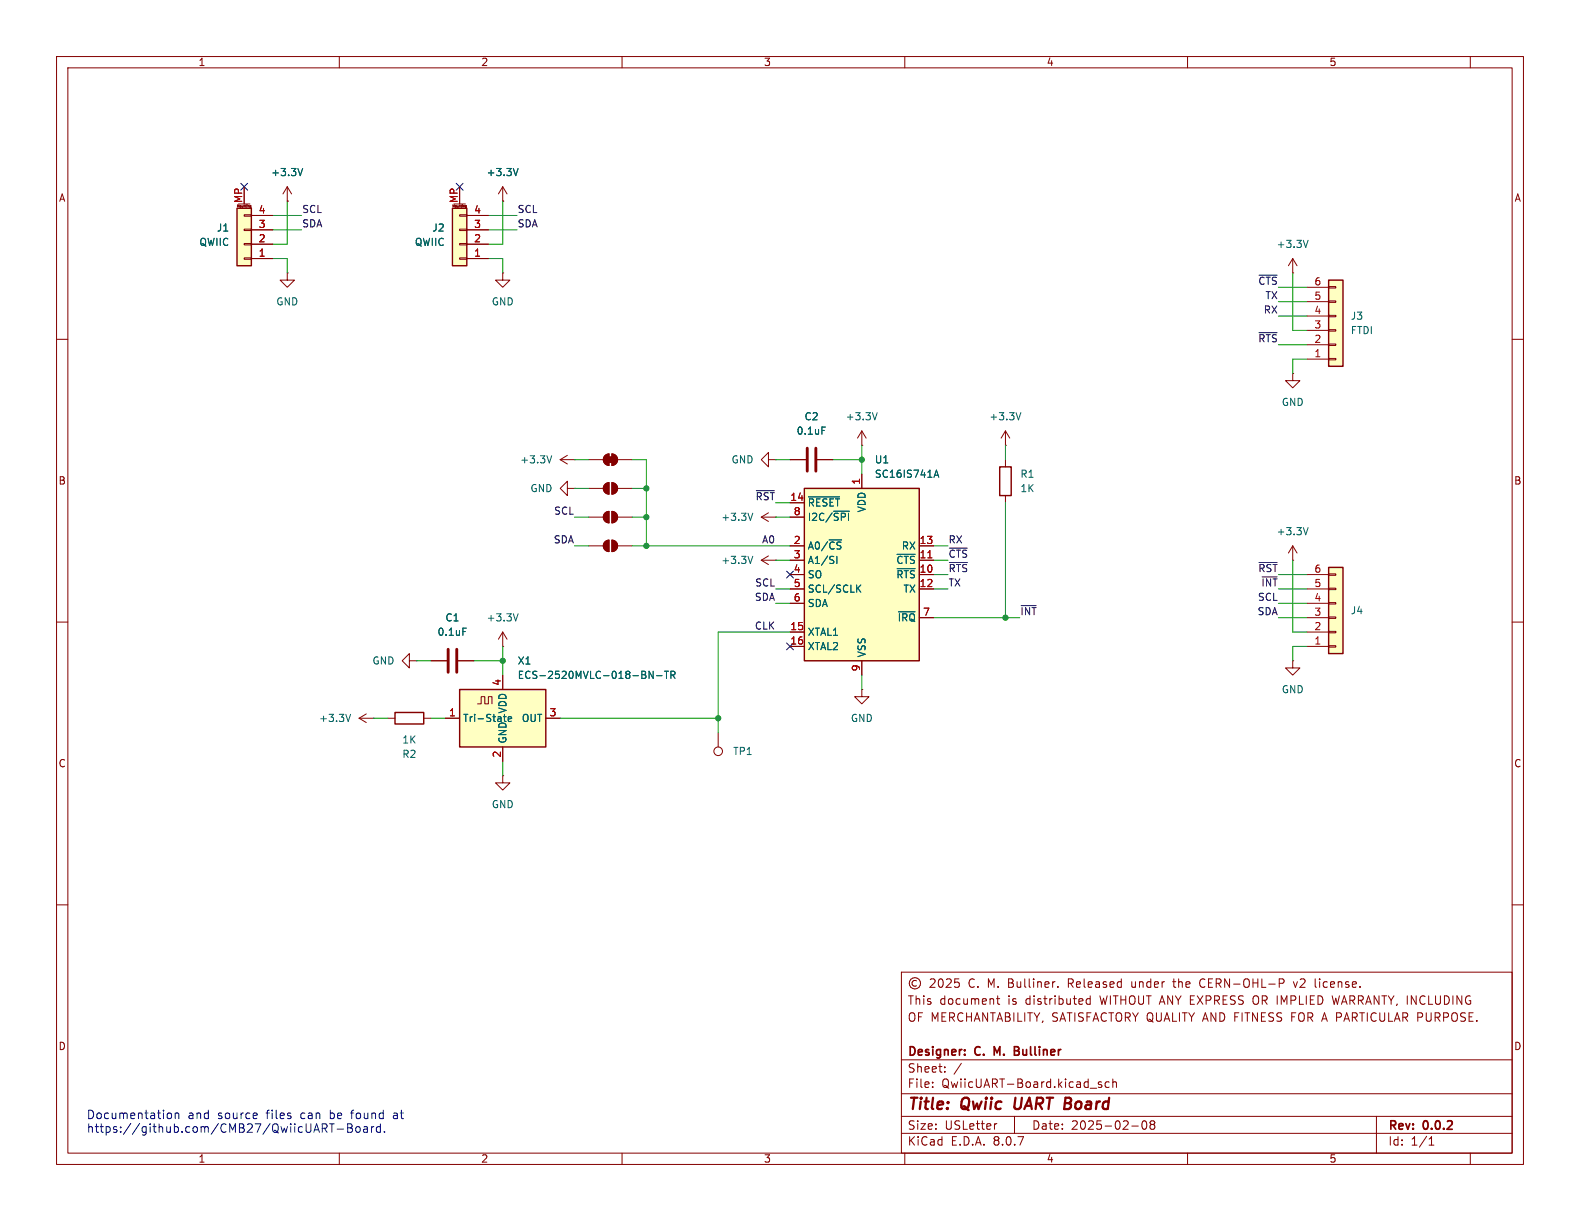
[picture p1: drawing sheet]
<svg xmlns="http://www.w3.org/2000/svg" width="279mm" height="216mm" viewBox="0 0 279 216" stroke-linecap="round" stroke-linejoin="round" font-family="sans-serif">
<g fill="none" stroke="#840000" stroke-width=".18">
<path d="M10 10h259.4v195.9h-259.4zM12 12h255.4v191.9h-255.4zM60 10v2M110 10v2M160 10v2M210 10v2M260 10v2M10 60h2M267.4 60h2M10 110h2M267.4 110h2M10 160h2"/>
<path d="M159.4 171.9h108v32h-108zM162.1 173.4a.52 .52 0 0 0-.8 .5 .52 .52 0 0 0 .8 .4M164.5 173.2l.6-.1 .2 .1 .1 .3-1 1.1h1M166.1 173.2l.2-.1a.81 .81 0 0 1 .6 .6 .81 .81 0 0 1-.3 .8l-.2 .1a.81 .81 0 0 1-.3-1.4zM167.4 173.2l.5-.1 .2 .1 .1 .3-.9 1.1h.9M169.6 173.1h-.7l-.1 .7 .2-.1h.5l.1 .2v.5l-.2 .2-.6-.2M176.2 176.6h.6M176.4 176.1v1.3l.4 .2M187.1 174.4v.2M192.8 176.7l-.4-.1-.3 .3v.4l.1 .2h.6M192.8 176.1v1.5M207.4 173.6h.5"/>
<path d="M212.4 173.2l-.3 .5 .1 .5 .2 .3M226.2 173.1h.6l.3 .3-.2 .4-.7 .1M228.7 173.6l.4 1 .3-1M232.6 174.5l.2 .1M235.6 176.1l.3 1.5 .3-1.1M267.4 160h2M159.4 197.4h108M159.4 193.4h108M159.4 187.4h108M164.9 192.1v.2M164.9 191.4v.1M167.1 189.4v.2"/>
<path d="M167.1 188.7v.1M170 188l-1.3 1.9M176.3 198.7l-.3 .1M179.4 197.4v3M194.8 191.4l-.4-.1-.2 .2 .1 .2 .5 .2v.3h-.6M196.1 191.4l-.4-.1-.3 .3v.4l.2 .2h.5M196.8 191.4l.2-.1 .4 .1v.9M196.8 190.8v1.5M200.1 199.1h1.2M202.1 198.3l.2-.1a.81 .81 0 0 1 .6 .6 .81 .81 0 0 1-.3 .8l-.2 .1a.81 .81 0 0 1-.3-1.4zM203.6 198.8l-.2-.3 .2-.3 .5 .1 .1 .2-.3 .3M203.6 198.8l-.2 .3v.4l.2 .2 .5-.1 .1-.2-.1-.4-.2-.2"/>
<path d="M203.6 198.8h.3M243.4 197.4v6.5M60 203.9v2M110 203.9v2M159.4 200.4h108M160 203.9v2M210 203.9v2M252.7 202.5h.9M252.7 201.4l.4-.4v1.5M260 203.9v2"/>
<circle cx="161.8" cy="173.9" r="1"/>
</g>
<path d="M179.6 194.1l-.2 1.6 .3 .4" fill="none" stroke="#840000" stroke-width=".4"/>
<path d="M170.6 186.4v.2M170.6 185.6v.2M176.3 186.1l-.5-1v1.5M179.4 185.8h.5M179.9 185.8l.2 .1M180.1 185.2l-.2-.1h-.5v1.5l.7-.1M180.1 185.6l-.2 .2" fill="none" stroke="#840000" stroke-width=".3"/>
<path d="M80 36.8h2.5v10.2h-2.5z" fill="#ffffc2"/>
<g fill="none" stroke="#840000" stroke-width=".18">
<path d="M80.1 36.6v-.4l.1 .3 .1-.3v.4M80.3 36.1h2M81.3 38h1.2v.2h-1.2zM81.3 33v3.1M81.6 36.2v.4M81.8 36.2v.1M81.8 36.3h.1M82.3 36.4v.2h.1M82.3 36.4h.1M82.4 36.4h-.1M82.4 36.4h.1M82.5 36.7h-.2"/>
<path d="M82.5 36.4v.3M82.5 36.7h.1M82.5 36.6h-.1M82.5 38.1h3.9M81.3 40.5h1.2v.3h-1.2zM81.3 43.1h1.2v.2h-1.2zM81.3 45.6h1.2v.2h-1.2zM82.5 45.7h3.9M82.5 43.2h3.9M82.5 40.6h3.9M134.6 99.1l1.3 .7M134.6 99.1h2.6"/>
<path d="M135.9 98.3l-1.3 .8M137.2 99.1h.1M76.2 116.8h2.8M81 116.8h2.8M88.9 114.3h.1M88.9 111.8l-.8 1.2M88.9 111.8v2.5M88.9 111.8l.8 1.2"/>
</g>
<path d="M80 36.8h2.5v10.2h-2.5z" fill="none" stroke="#840000" stroke-width=".25"/>
<path d="M133.1 98.4l-.4 1.2M81.9 111.1h.6M91.6 108.5l-.4 1.3" fill="none" stroke="#006464" stroke-width=".18"/>
<path d="M79.2 114.8v4.1M80.8 114.8v4.1" fill="none" stroke="#840000" stroke-width=".51"/>
<path d="M41.9 36.8h2.5v10.2h-2.5z" fill="#ffffc2"/>
<g fill="none" stroke="#840000" stroke-width=".18">
<path d="M42 36.6v-.4l.1 .3 .1-.3v.4M42.2 36.1h2M43.2 38h1.2v.2h-1.2zM43.2 33v3.1M43.5 36.2v.4M43.7 36.2v.1M44.2 36.5v.1M44.2 36.6h.2M44.2 36.4v.1M44.2 36.4h.2v.3h-.2M44.2 36.4h.1M44.4 38.1h3.9"/>
<path d="M50.8 35.6h.1M50.8 33l-.8 1.3M50.8 33v2.6M50.8 33l.8 1.3M43.2 40.5h1.2v.3h-1.2zM43.2 43.1h1.2v.2h-1.2zM43.2 45.6h1.2v.2h-1.2zM44.4 45.7h3.9M44.4 43.2h3.9M44.4 40.6h3.9M88.9 48.3v1.2h1.3l-1.3 1.3-1.3-1.3h1.3M88.9 48.3h.1"/>
<path d="M134.6 91.4l1.3 .8M134.6 91.4h2.6M135.9 81.3v-1.3l-1.3 1.3 1.3 1.3v-1.3h1.3M135.9 90.7l-1.3 .7M137.2 81.3h.1M137.2 91.4h.1"/>
</g>
<path d="M41.9 36.8h2.5v10.2h-2.5z" fill="none" stroke="#840000" stroke-width=".25"/>
<path d="M53.5 29.8l-.4 1.3M133.1 90.7l-.4 1.3" fill="none" stroke="#006464" stroke-width=".18"/>
<path d="M234.9 49.5h2.6v15.3h-2.6z" fill="#ffffc2"/>
<g fill="none" stroke="#840000" stroke-width=".18">
<path d="M231.1 58.4h3.8M231.1 55.9h3.8M231.1 53.3h3.8M231.1 50.8h3.8M234.9 50.7h1.3v.2h-1.3zM234.9 53.2h1.3v.3h-1.3zM234.9 55.8h1.3v.2h-1.3zM234.9 58.3h1.3v.2h-1.3zM228.6 66v1.3h1.3l-1.3 1.3-1.3-1.3h1.3M228.6 66h.1M231.1 63.5h3.8M231.1 61h3.8"/>
<path d="M234.9 60.8h1.3v.3h-1.3zM234.9 63.4h1.3v.2h-1.3zM99.1 81.3l1.2 .7M99.1 81.3h2.5M100.3 86.4v-1.3l-1.2 1.3 1.2 1.2v-1.2h1.3M100.3 80.5l-1.2 .8M101.6 86.4h.1M101.6 81.3h.1M104.1 91.4h2.6M104.1 96.5h2.6M107 90.7l.7-.3v2.1a1.02 1.02 0 0 1-.9-.7 1.02 1.02 0 0 1 .2-1.1zM107 95.8l.7-.3v2a1.02 1.02 0 0 1-.9-.6 1.02 1.02 0 0 1 .2-1.1z"/>
<path d="M108.2 90.4a1.02 1.02 0 0 1 1 1 1.02 1.02 0 0 1-1 1.1zM108.2 95.5a1.02 1.02 0 0 1 1 1 1.02 1.02 0 0 1-1 1zM109.2 91.4h2.6M109.2 96.5h2.6M228.6 99.1h.1M228.6 96.5l-.8 1.3M228.6 96.5v2.6M228.6 96.5l.8 1.3"/>
</g>
<path d="M234.9 49.5h2.6v15.3h-2.6z" fill="none" stroke="#840000" stroke-width=".25"/>
<g fill="#840000" stroke="#840000" stroke-width=".18">
<path d="M107 90.7l.7-.3v2.1a1.02 1.02 0 0 1-.9-.7 1.02 1.02 0 0 1 .2-1.1z"/>
<path d="M108.2 90.4a1.02 1.02 0 0 1 1 1 1.02 1.02 0 0 1-1 1.1z"/>
<path d="M107 95.8l.7-.3v2a1.02 1.02 0 0 1-.9-.6 1.02 1.02 0 0 1 .2-1.1z"/>
<path d="M108.2 95.5a1.02 1.02 0 0 1 1 1 1.02 1.02 0 0 1-1 1z"/>
</g>
<path d="M97.6 80.6l-.5 1.3M231.3 93.3l-.4 1.3" fill="none" stroke="#006464" stroke-width=".18"/>
<path d="M142.2 86.4h20.4v30.4h-20.4z" fill="#ffffc2"/>
<path d="M142.2 86.4h20.4v30.4h-20.4z" fill="none" stroke="#840000" stroke-width=".25"/>
<g fill="none" stroke="#840000" stroke-width=".18">
<path d="M88.9 35.6h.1M88.9 33l-.8 1.3M88.9 33v2.6M88.9 33l.8 1.3M228.6 48.3h.1M228.6 45.7l-.8 1.3M228.6 45.7v2.6M228.6 45.7l.8 1.3M152.4 78.7h.1M152.4 76.2v2.5M152.4 76.2l-.8 1.3M152.4 76.2l.8 1.3"/>
<path d="M104.1 81.3h2.6M104.1 86.4h2.6M107 80.6l.7-.3v2a1.02 1.02 0 0 1-.9-.6 1.02 1.02 0 0 1 .2-1.1zM107 85.6l.7-.3v2.1a1.02 1.02 0 0 1-.9-.7 1.02 1.02 0 0 1 .2-1.1zM108.2 80.3a1.02 1.02 0 0 1 1 1 1.02 1.02 0 0 1-1 1zM108.2 85.3a1.02 1.02 0 0 1 1 1.1 1.02 1.02 0 0 1-1 1zM109.2 81.3h2.6M109.2 86.4h2.6M139.7 99.1h2.5M139.7 96.5h2.5M139.7 88.9h2.5M139.7 91.4h2.5"/>
<path d="M139.7 81.3h2.8M144.5 81.3h2.8M152.4 83.8v2.6M162.6 99.1h2.5M162.6 96.5h2.5M139.7 101.6h2.5M139.7 104.1h2.5M139.7 111.8h2.5M139.7 114.3h2.5M139.7 106.7h2.5M152.4 116.8v2.6M162.6 101.6h2.5"/>
<path d="M162.6 104.1h2.5M162.6 109.2h2.5M152.4 121.9v1.3h1.3l-1.3 1.3-1.3-1.3h1.3M152.4 121.9h.1"/>
</g>
<g fill="none" stroke="#006464" stroke-width=".18">
<path d="M91.6 29.8l-.4 1.3M231.3 42.5l-.4 1.3M145.4 75.5h.6M155.1 73l-.4 1.2M143 87.9h5.5M147.4 90.4h2.8M148 98.4v1.2M158.6 98h3.2M165.2 84.4l.4-1.3 .4 1.3M165.3 84h.6M151.7 104l.5 .7M152.2 103.4l-.7 .8"/>
<path d="M158.6 100.6h3.2M158.9 108.2h2.9"/>
</g>
<path d="M164.1 98.6h.7" fill="none" stroke="#a90000" stroke-width=".18"/>
<path d="M142.7 79.2v4.1M144.3 79.2v4.1" fill="none" stroke="#840000" stroke-width=".51"/>
<g fill="#840000" stroke="#840000" stroke-width=".18">
<path d="M107.4 80.8h1.1v1h-1.1z"/>
<path d="M107 80.6l.7-.3v2a1.02 1.02 0 0 1-.9-.6 1.02 1.02 0 0 1 .2-1.1z"/>
<path d="M108.2 80.3a1.02 1.02 0 0 1 1 1 1.02 1.02 0 0 1-1 1z"/>
<path d="M107 85.6l.7-.3v2.1a1.02 1.02 0 0 1-.9-.7 1.02 1.02 0 0 1 .2-1.1z"/>
<path d="M108.2 85.3a1.02 1.02 0 0 1 1 1.1 1.02 1.02 0 0 1-1 1z"/>
</g>
<path d="M234.9 100.3h2.6v15.3h-2.6z" fill="#ffffc2"/>
<g fill="none" stroke="#840000" stroke-width=".18">
<path d="M231.1 114.3h3.8M231.1 111.8h3.8M231.1 109.2h3.8M231.1 106.7h3.8M231.1 104.1h3.8M231.1 101.6h3.8M234.9 101.5h1.3v.2h-1.3zM234.9 104h1.3v.3h-1.3zM234.9 106.6h1.3v.2h-1.3zM234.9 109.1h1.3v.2h-1.3zM234.9 111.6h1.3v.3h-1.3zM234.9 114.2h1.3v.2h-1.3z"/>
<path d="M63.5 127l1.3 .8M63.5 127h2.5M64.8 126.2l-1.3 .8M66 127h.1M68.6 127h1.2M74.9 127h1.3"/>
</g>
<path d="M234.9 100.3h2.6v15.3h-2.6zM69.8 126h5.1v2h-5.1z" fill="none" stroke="#840000" stroke-width=".25"/>
<path d="M62 126.3l-.4 1.3" fill="none" stroke="#006464" stroke-width=".18"/>
<path d="M81.3 121.9h15.2v10.2h-15.2z" fill="#ffffc2"/>
<path d="M176.8 82.6h2v5h-2zM81.3 121.9h15.2v10.2h-15.2z" fill="none" stroke="#840000" stroke-width=".25"/>
<g fill="none" stroke="#840000" stroke-width=".18">
<path d="M43.2 33v3.1M44.4 38.1h3.9M50.8 35.6h.1M81.3 33v3.1M82.5 38.1h3.9M88.9 35.6h.1M44.4 45.7h3.9M44.4 43.2h3.9M44.4 40.6h3.9M50.8 48.3v1.2h1.3l-1.3 1.3-1.3-1.3h1.3M50.8 48.3h.1M82.5 45.7h3.9"/>
<path d="M82.5 43.2h3.9M82.5 40.6h3.9M177.8 78.7h.1M177.8 76.2v2.5M177.8 76.2l-.8 1.3M177.8 76.2l.8 1.3M139.7 81.3h2.8M139.7 99.1h2.5M139.7 96.5h2.5M139.7 88.9h2.5M139.7 91.4h2.5M144.5 81.3h2.8"/>
<path d="M152.4 83.8v2.6M162.6 99.1h2.5M162.6 96.5h2.5M177.8 81.3v1.3M177.8 87.6v1.3M72.4 116.8v-1.2l-1.3 1.2 1.3 1.3v-1.3h1.3M73.7 116.8h.1M76.2 116.8h2.8M81 116.8h2.8M88.9 119.4v2.5M139.7 101.6h2.5M139.7 104.1h2.5"/>
<path d="M139.7 111.8h2.5M139.7 114.3h2.5M139.7 106.7h2.5M152.4 116.8v2.6M162.6 101.6h2.5M162.6 104.1h2.5M162.6 109.2h2.5M228.6 116.8v1.3h1.3l-1.3 1.3-1.3-1.3h1.3M228.6 116.8h.1M78.7 127h2.6M84.5 124.5h.6v-1.3h.6v1.3h.7v-1.3h.6v1.3M88.9 137.2v1.2h1.3l-1.3 1.3-1.3-1.3h1.3"/>
<path d="M88.9 137.2h.1M88.9 132.1v2.5M96.5 127h2.6M127 129.5v2.6"/>
<circle cx="127" cy="132.8" r=".76"/>
</g>
<g fill="none" stroke="#006464" stroke-width=".18">
<path d="M53.5 29.8l-.4 1.3M91.6 29.8l-.4 1.3M145.4 75.5h.6M180.5 73l-.4 1.2M143 87.9h5.5M147.4 90.4h2.8M148 98.4v1.2M158.6 98h3.2M165.2 84.4l.4-1.3 .4 1.3M165.3 84h.6M81.9 111.1h.6M115.5 118.7v1.3l-.7-1.3v1.3"/>
<path d="M116.1 119.5h1M117.5 118.7h.7M117.9 118.7v1.3M118.6 119.4l.6-.1 .2-.2-.1-.3-.7-.1v1.3M118.9 119.4l.5 .6M151.7 104l.5 .7M152.2 103.4l-.7 .8M158.6 100.6h3.2M158.9 108.2h2.9M89.2 126.3v1.1M89.9 126.8v.6M90.3 126.7l.2 .3-.6 .2"/>
<path d="M90.4 127.5l-.1 .1"/>
</g>
<path d="M222.6 48.7h3.2M222.6 58.8h3.2M133.7 86.8h3.2M167.9 99.5h3.2M167.9 96.9h3.2M222.6 99.5h3.2" fill="none" stroke="#0f0f0f" stroke-width=".18"/>
<g fill="none" stroke="#0000c2" stroke-width=".18">
<path d="M29.8 196.8l.4 .1 .1 .2v.6l-.5 .1M31 196.9l.2-.1 .4 .1v.9M31 196.8v1M45.4 196.9l.1 .3-.7 .1M58.7 198.7v1.5M59.6 199.6h1.2M61.5 198.7h.5l.2 .2 .1 .2-.3 .3a.4 .4 0 0 1 .4 .4 .4 .4 0 0 1-.3 .4h-.6zM61.5 199.4h.5M63.1 199.3l.3-.1 .3 .3v.4l-.3 .3-.3-.1-.2-.2v-.4zM64.3 199.3h.6l.1 .9M65 199.6h-.5a.29 .29 0 0 0-.2 .3 .29 .29 0 0 0 .2 .3l.5-.1M65.7 199.2v1"/>
<path d="M66.1 199.2l-.3 .1-.1 .2M67.3 199.3l-.5-.1-.2 .3v.4l.1 .2h.6M67.3 198.7v1.5M69.6 197.3v.4M68 200.1v.1"/>
</g>
<g fill="none" stroke="#009600" stroke-width=".18">
<path d="M48.3 38.1h5M50.8 35.6v7.6h-2.5M86.4 38.1h5M88.9 35.6v7.6h-2.5M48.3 45.7h2.5v2.6M48.3 40.6h5M86.4 40.6h5M86.4 45.7h2.5v2.6M226.1 55.9h5M226.1 50.8h5M226.1 53.3h5M228.6 48.3v10.1h2.5"/>
<path d="M152.4 78.7v5.1M177.8 78.7v2.6M226.1 61h5M231.1 63.5h-2.5v2.5M101.6 96.5h2.5M101.6 91.4h2.5M101.6 81.3h2.5M101.6 86.4h2.5M111.8 96.5h27.9M111.8 91.4h2.5M111.8 81.3h2.5v15.2M111.8 86.4h2.5"/>
<path d="M137.2 91.4h2.5M137.2 81.3h2.5M137.2 99.1h2.5M147.3 81.3h5.1M165.1 96.5h2.5M165.1 99.1h2.5M177.8 88.9v20.3M228.6 99.1v12.7h2.5M73.7 116.8h2.5M83.8 116.8h5.1M88.9 114.3v5.1M137.2 106.7h2.5"/>
<path d="M137.2 104.1h2.5M139.7 111.8h-12.7v17.7M152.4 119.4v2.5M165.1 109.2h15.2M165.1 104.1h2.5M165.1 101.6h2.5M226.1 106.7h5M226.1 109.2h5M226.1 104.1h5M226.1 101.6h5M231.1 114.3h-2.5v2.5M66 127h2.6"/>
<path d="M76.2 127h2.5M88.9 134.6v2.6M99.1 127h27.9"/>
</g>
<path d="M42.6 32.4l1.2 1.2M43.8 32.4l-1.2 1.2M80.7 32.4l1.2 1.2M81.9 32.4l-1.2 1.2M139.1 113.7l1.2 1.2M139.1 101l1.2 1.2M140.3 113.7l-1.2 1.2M140.3 101l-1.2 1.2" fill="none" stroke="#000084" stroke-width=".18"/>
<path d="M164.1 98.6h.7" fill="none" stroke="#a90000" stroke-width=".18"/>
<g fill="#009600" stroke="#009600" stroke-width=".18">
<circle cx="114.3" cy="86.4" r=".46"/>
<circle cx="114.3" cy="91.4" r=".46"/>
<circle cx="114.3" cy="96.5" r=".46"/>
<circle cx="127" cy="127" r=".46"/>
<circle cx="88.9" cy="116.8" r=".46"/>
<circle cx="152.4" cy="81.3" r=".46"/>
<circle cx="177.8" cy="109.2" r=".46"/>
</g>
<g font-size="2.8" fill="#840000">
<text x="160.4" y="196.8">Title:</text>
<text x="170.1" y="196.8">Qwiic</text>
<text x="180.2" y="196.8">UART Board</text>
</g>
<g font-size="2.1" fill="#840000">
<text x="160.4" y="177.9">This</text>
<text x="166.1" y="177.9">document</text>
<text x="171.3" y="174.9">C. M. Bulliner.</text>
<text x="178.3" y="177.9">is</text>
<text x="181.5" y="177.9">distributed</text>
<text x="189.3" y="174.9">Released</text>
<text x="194.8" y="177.9">WITHOUT ANY EXPRESS OR IMPLIED</text>
<text x="200.6" y="174.9">under</text>
<text x="208.2" y="174.9">the</text>
<text x="213" y="174.9">CERN-OHL-P</text>
<text x="229.8" y="174.9">v2</text>
<text x="233.7" y="174.9">license.</text>
<text x="236.7" y="177.9">WARRANTY, INCLUDING</text>
<text x="160.4" y="180.9">OF MERCHANTABILITY, SATISFACTORY QUALITY AND FITNESS FOR A PARTICULAR PURPOSE.</text>
<text x="160.4" y="189.9">Sheet:</text>
<text x="160.4" y="187.1">Designer:</text>
<text x="172.5" y="187.1">C.</text>
<text x="176.5" y="187.1">M.</text>
<text x="180.6" y="187.1">Bulliner</text>
<text x="160.4" y="192.6">File:</text>
<text x="166.5" y="192.6">QwiicUART-Board.kicad_sch</text>
<text x="160.4" y="202.8">KiCad</text>
<text x="160.4" y="200">Size:</text>
<text x="167.1" y="200">USLetter</text>
<text x="168.1" y="202.8">E.D.A.</text>
<text x="175.7" y="202.8">8.0.7</text>
<text x="182.4" y="200">Date:</text>
<text x="189.4" y="200">2025-02-08</text>
<text x="245.4" y="200.2">Rev:</text>
<text x="245.4" y="202.8">Id:</text>
<text x="249.5" y="202.8">1/1</text>
<text x="251.8" y="200.2">0.0.2</text>
</g>
<g font-size="2.1" fill="#0000c2">
<text x="15.2" y="198">Documentation</text>
<text x="33.2" y="198">and</text>
<text x="38.6" y="198">source</text>
<text x="47.3" y="198">files</text>
<text x="53.4" y="198">can</text>
<text x="58.7" y="198">be</text>
<text x="62.7" y="198">found</text>
<text x="70.3" y="198">at</text>
<text x="15.2" y="200.4">https://github.com/CMB27/QwiicUART-Board.</text>
</g>
<g font-size="1.8" fill="#840000">
<text x="35" y="11.9">1</text>
<text x="85" y="11.9">2</text>
<text x="135" y="11.9">3</text>
<text x="185" y="11.9">4</text>
<text x="235" y="11.9">5</text>
<text x="10.3" y="35.9">A</text>
<text x="267.7" y="35.9">A</text>
<text x="10.3" y="85.9">B</text>
<text x="267.7" y="85.9">B</text>
<text x="10.3" y="135.9">C</text>
<text x="267.7" y="135.9">C</text>
<text x="10.3" y="185.9">D</text>
<text x="267.7" y="185.9">D</text>
<text x="35" y="205.8">1</text>
<text x="85" y="205.8">2</text>
<text x="135" y="205.8">3</text>
<text x="185" y="205.8">4</text>
<text x="235" y="205.8">5</text>
</g>
<g font-size="1.8" fill="#006464">
<text x="47.9" y="31.3">+3.3V</text>
<text x="86" y="31.3">+3.3V</text>
<text x="38.2" y="41.1">J1</text>
<text x="76.3" y="41.1">J2</text>
<text x="35.2" y="43.7">QWIIC</text>
<text x="73.3" y="43.7">QWIIC</text>
<text x="225.7" y="44">+3.3V</text>
<text x="48.8" y="54.2">GND</text>
<text x="86.9" y="54.2">GND</text>
<text x="238.8" y="56.7">J3</text>
<text x="238.8" y="59.3">FTDI</text>
<text x="226.6" y="72">GND</text>
<text x="140.8" y="77.1">0.1uF</text>
<text x="142.2" y="74.5">C2</text>
<text x="149.5" y="74.5">+3.3V</text>
<text x="174.9" y="74.5">+3.3V</text>
<text x="91.9" y="82.1">+3.3V</text>
<text x="129.3" y="82.1">GND</text>
<text x="154.6" y="82.1">U1</text>
<text x="93.7" y="87.2">GND</text>
<text x="142.7" y="89.8">~{RESET}</text>
<text x="154.6" y="84.7">SC16IS741A</text>
<text x="180.3" y="84.7">R1</text>
<text x="180.3" y="87.2">1K</text>
<text x="127.5" y="92.3">+3.3V</text>
<text x="142.7" y="92.3">I2C/~{SPI}</text>
<text x="153.3" y="90.7" transform="rotate(-90 153.3 90.7)">VDD</text>
<text x="225.7" y="94.8">+3.3V</text>
<text x="127.5" y="99.9">+3.3V</text>
<text x="142.7" y="97.4">A0/~{CS}</text>
<text x="142.7" y="99.9">A1/SI</text>
<text x="158.4" y="99.9">~{CTS}</text>
<text x="159.4" y="97.4">RX</text>
<text x="142.7" y="102.5">SO</text>
<text x="142.7" y="105">SCL/SCLK</text>
<text x="142.7" y="107.5">SDA</text>
<text x="158.4" y="102.5">~{RTS}</text>
<text x="159.7" y="105">TX</text>
<text x="77.3" y="112.6">0.1uF</text>
<text x="78.7" y="110.1">C1</text>
<text x="86" y="110.1">+3.3V</text>
<text x="142.7" y="112.6">XTAL1</text>
<text x="158.6" y="110.1">~{IRQ}</text>
<text x="238.8" y="108.8">J4</text>
<text x="65.8" y="117.7">GND</text>
<text x="91.4" y="117.7">X1</text>
<text x="142.7" y="115.2">XTAL2</text>
<text x="153.3" y="116.3" transform="rotate(-90 153.3 116.3)">VSS</text>
<text x="91.4" y="120.2">ECS-2520MVLC-018-BN-TR</text>
<text x="226.6" y="122.8">GND</text>
<text x="56.3" y="127.9">+3.3V</text>
<text x="71" y="131.7">1K</text>
<text x="81.8" y="127.9">Tri-State</text>
<text x="89.8" y="131.6" transform="rotate(-90 89.8 131.6)">GND</text>
<text x="89.8" y="126.3" transform="rotate(-90 89.8 126.3)">VDD</text>
<text x="92.2" y="127.9">OUT</text>
<text x="150.4" y="127.9">GND</text>
<text x="71" y="134.2">R2</text>
<text x="129.5" y="133.7">TP1</text>
<text x="86.9" y="143.1">GND</text>
</g>
<g font-size="1.8" fill="#a90000">
<text x="42.9" y="36" transform="rotate(-90 42.9 36)">MP</text>
<text x="45.6" y="40.4">3</text>
<text x="45.6" y="37.8">4</text>
<text x="81" y="36" transform="rotate(-90 81 36)">MP</text>
<text x="83.7" y="40.4">3</text>
<text x="83.7" y="37.8">4</text>
<text x="45.6" y="45.5">1</text>
<text x="45.6" y="42.9">2</text>
<text x="83.7" y="45.5">1</text>
<text x="83.7" y="42.9">2</text>
<text x="232.3" y="53.1">5</text>
<text x="232.3" y="50.5">6</text>
<text x="232.3" y="58.2">3</text>
<text x="232.3" y="55.6">4</text>
<text x="232.3" y="63.2">1</text>
<text x="232.3" y="60.7">2</text>
<text x="139.7" y="88.6">14</text>
<text x="152.1" y="85.8" transform="rotate(-90 152.1 85.8)">1</text>
<text x="140.3" y="91.2">8</text>
<text x="140.3" y="96.3">2</text>
<text x="140.3" y="98.8">3</text>
<text x="140.3" y="101.3">4</text>
<text x="162.5" y="101.3">10</text>
<text x="162.5" y="98.8">11</text>
<text x="162.5" y="96.3">13</text>
<text x="232.3" y="101.3">6</text>
<text x="140.3" y="103.9">5</text>
<text x="140.3" y="106.4">6</text>
<text x="162.5" y="103.9">12</text>
<text x="232.3" y="106.4">4</text>
<text x="232.3" y="103.9">5</text>
<text x="139.7" y="111.5">15</text>
<text x="163.1" y="109">7</text>
<text x="232.3" y="111.5">2</text>
<text x="232.3" y="109">3</text>
<text x="139.7" y="114">16</text>
<text x="152.1" y="118.8" transform="rotate(-90 152.1 118.8)">9</text>
<text x="232.3" y="114">1</text>
<text x="88.6" y="121.4" transform="rotate(-90 88.6 121.4)">4</text>
<text x="79.3" y="126.7">1</text>
<text x="97.1" y="126.7">3</text>
<text x="88.6" y="134.1" transform="rotate(-90 88.6 134.1)">2</text>
</g>
<g font-size="1.8" fill="#0f0f0f">
<text x="53.3" y="40.3">SDA</text>
<text x="53.3" y="37.8">SCL</text>
<text x="91.4" y="37.8">SCL</text>
<text x="91.4" y="40.3">SDA</text>
<text x="222.4" y="50.5">~{CTS}</text>
<text x="223.7" y="53">TX</text>
<text x="223.4" y="55.5">RX</text>
<text x="222.4" y="60.6">~{RTS}</text>
<text x="97.9" y="91.1">SCL</text>
<text x="97.8" y="96.2">SDA</text>
<text x="134.7" y="96.2">A0</text>
<text x="167.6" y="98.7">~{CTS}</text>
<text x="167.6" y="101.3">~{RTS}</text>
<text x="167.6" y="96.2">RX</text>
<text x="222.4" y="101.3">~{RST}</text>
<text x="133.4" y="106.3">SDA</text>
<text x="133.4" y="103.8">SCL</text>
<text x="167.6" y="103.8">TX</text>
<text x="222.3" y="106.3">SCL</text>
<text x="223" y="103.8">~{INT}</text>
<text x="133.4" y="111.4">CLK</text>
<text x="180.3" y="108.9">~{INT}</text>
<text x="222.3" y="108.9">SDA</text>
</g>
<text font-size="1.8" fill="#009600" x="133.5" y="88.6">~{RST} 14</text>
<g font-size=".5" fill="#840000">
<text x="41.7" y="36.9">Mounting</text>
<text x="79.8" y="36.9">Mounting</text>
</g>
</svg>
